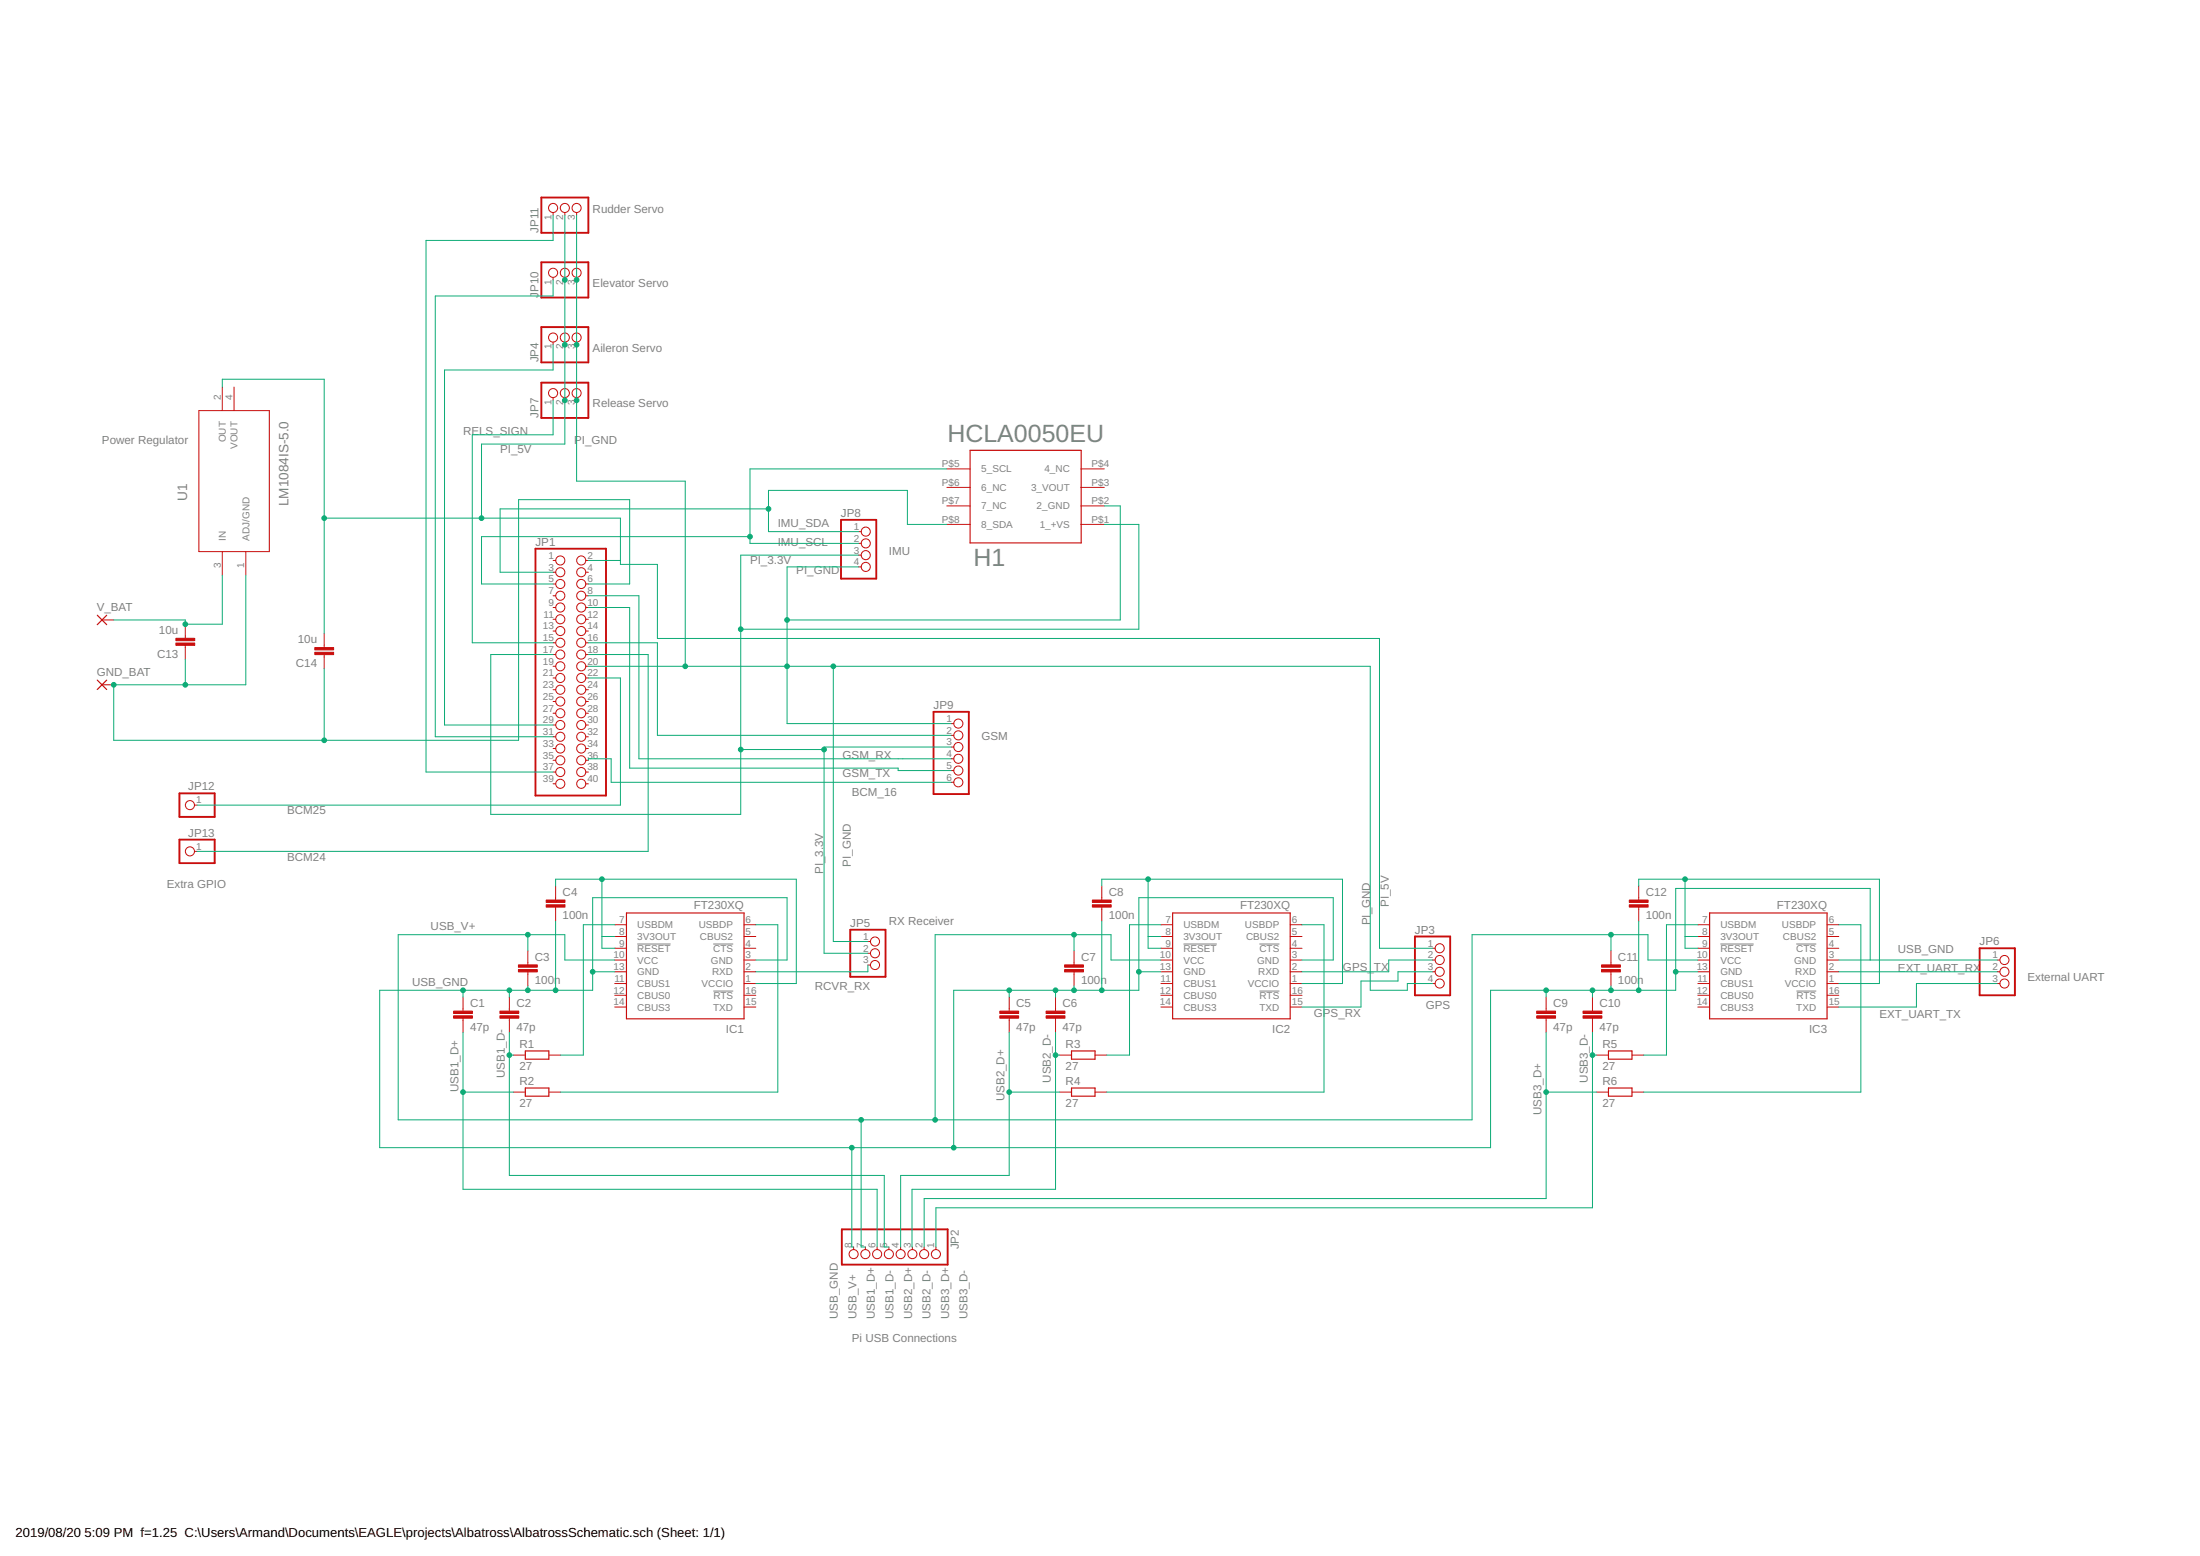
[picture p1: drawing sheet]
<svg xmlns="http://www.w3.org/2000/svg" width="594mm" height="420mm" viewBox="0 0 594 420" stroke-linecap="round" stroke-linejoin="round" font-family="sans-serif">
<path d="M172.1 254.9h9M192.6 254.9h5.4M319.6 254.9h9M340.1 254.9h5.4M464.6 254.9h9M485.1 254.9h5.4M192.6 267.6h5.4M340.1 267.6h5.4M485.1 267.6h5.4" fill="none" stroke="#808080" stroke-width=".27"/>
<g fill="none" stroke="#c90d0c" stroke-width=".27">
<path d="M149.4 57.4v.7M152.5 57.4v.7M155.7 57.4v.7M149.4 74.9v.7M152.5 74.9v.7M155.7 74.9v.7M149.4 92.4v.7M152.5 92.4v.7M155.7 92.4v.7M53.7 110.9h19v38h-19zM60 104.5v6.4M63.2 104.5v6.4"/>
<path d="M149.4 107.4v.7M152.5 107.4v.7M155.7 107.4v.7M255.7 136.6h6.3M255.7 131.6h6.3M255.7 126.6h6.3M291.8 136.6h6.4M291.8 131.6h6.4M291.8 126.6h6.4M60 148.9v6.4M66.4 148.9v6.4M149.4 151.3h.7"/>
<path d="M149.4 154.5h.7M149.4 157.7h.7M158.2 151.3h.7M158.2 154.5h.7M158.2 157.7h.7M231.9 143.6h.7M231.9 146.7h.7M231.9 149.9h.7M231.9 153.1h.7M255.7 141.6h6.3M291.8 141.6h6.4M27.5 167.4h3.2"/>
<path d="M50 168.6v3.8M50 174.3v3.8M87.5 171v3.9M87.5 176.8v3.8M149.4 160.9h.7M149.4 164h.7M149.4 167.2h.7M149.4 170.4h.7M149.4 173.6h.7M149.4 176.7h.7M149.4 179.9h.7M158.2 160.9h.7"/>
<path d="M158.2 164h.7M158.2 167.2h.7M158.2 170.4h.7M158.2 173.6h.7M158.2 176.7h.7M158.2 179.9h.7M27.5 184.9h3.2M149.4 183.1h.7M149.4 186.2h.7M149.4 189.4h.7M149.4 192.6h.7M149.4 195.8h.7"/>
<path d="M149.4 198.9h.7M158.2 183.1h.7M158.2 186.2h.7M158.2 189.4h.7M158.2 192.6h.7M158.2 195.8h.7M158.2 198.9h.7M256.9 195.4h.7M256.9 198.6h.7M52.5 217.4h.7M149.4 202.1h.7M149.4 205.3h.7"/>
<path d="M149.4 208.5h.7M149.4 211.6h.7M158.2 202.1h.7M158.2 205.3h.7M158.2 208.5h.7M158.2 211.6h.7M256.9 201.7h.7M256.9 204.9h.7M256.9 208.1h.7M256.9 211.2h.7M52.5 229.9h.7M150 239.2v3.8"/>
<path d="M297.5 239.2v3.8M442.5 239.2v3.8M142.5 256.7v3.8M150 244.9v3.9M166 259.2h3.2M166 256.1h3.2M166 252.9h3.2M166 249.7h3.2M200.9 259.2h3.2M200.9 256.1h3.2M200.9 252.9h3.2M200.9 249.7h3.2"/>
<path d="M234.4 254.2h.7M234.4 257.4h.7M290 256.7v3.8M297.5 244.9v3.9M313.5 259.2h3.2M313.5 256.1h3.2M313.5 252.9h3.2M313.5 249.7h3.2M348.4 259.2h3.2M348.4 256.1h3.2M348.4 252.9h3.2M348.4 249.7h3.2"/>
<path d="M386.8 259.2h.7M386.8 256.1h.7M435 256.7v3.8M442.5 244.9v3.9M458.5 259.2h3.1M458.5 256.1h3.1M458.5 252.9h3.1M458.5 249.7h3.1M493.4 259.2h3.1M493.4 256.1h3.1M493.4 252.9h3.1M493.4 249.7h3.1"/>
<path d="M539.3 259.2h.7M125 269.2v3.8M125 274.9v3.8M137.5 269.2v3.8M137.5 274.9v3.8M142.5 262.4v3.9M166 271.9h3.2M166 268.8h3.2M166 265.6h3.2M166 262.4h3.2M200.9 271.9h3.2M200.9 268.8h3.2"/>
<path d="M200.9 265.6h3.2M200.9 262.4h3.2M234.4 260.6h.7M272.5 269.2v3.8M272.5 274.9v3.8M285 269.2v3.8M285 274.9v3.8M290 262.4v3.9M313.5 271.9h3.2M313.5 268.8h3.2M313.5 265.6h3.2M313.5 262.4h3.2"/>
<path d="M348.4 271.9h3.2M348.4 268.8h3.2M348.4 265.6h3.2M348.4 262.4h3.2M386.8 265.6h.7M386.8 262.4h.7M417.5 269.2v3.8M417.5 274.9v3.8M430 269.2v3.8M430 274.9v3.8M435 262.4v3.9M458.5 271.9h3.1"/>
<path d="M458.5 268.8h3.1M458.5 265.6h3.1M458.5 262.4h3.1M493.4 271.9h3.1M493.4 268.8h3.1M493.4 265.6h3.1M493.4 262.4h3.1M539.3 265.6h.7M539.3 262.4h.7M138.7 284.9h3.2M138.7 294.9h3.2M148.2 284.9h3.2"/>
<path d="M148.2 294.9h3.2M286.2 284.9h3.1M286.2 294.9h3.1M295.7 284.9h3.2M295.7 294.9h3.2M431.2 284.9h3.1M431.2 294.9h3.1M440.7 284.9h3.2M440.7 294.9h3.2M230.5 336.7v.7M233.7 336.7v.7M236.9 336.7v.7"/>
<path d="M240 336.7v.7M243.2 336.7v.7M246.4 336.7v.7M249.6 336.7v.7M252.7 336.7v.7"/>
<circle cx="149.4" cy="56.2" r="1.23"/>
<circle cx="152.5" cy="56.2" r="1.23"/>
<circle cx="155.7" cy="56.2" r="1.23"/>
<circle cx="149.4" cy="73.7" r="1.23"/>
<circle cx="152.5" cy="73.7" r="1.23"/>
<circle cx="155.7" cy="73.7" r="1.23"/>
<circle cx="149.4" cy="91.1" r="1.23"/>
<circle cx="152.5" cy="91.1" r="1.23"/>
<circle cx="155.7" cy="91.1" r="1.23"/>
<circle cx="149.4" cy="106.2" r="1.23"/>
<circle cx="152.5" cy="106.2" r="1.23"/>
<circle cx="155.7" cy="106.2" r="1.23"/>
<circle cx="151.3" cy="154.5" r="1.23"/>
<circle cx="151.3" cy="157.7" r="1.23"/>
<circle cx="151.3" cy="151.3" r="1.23"/>
<circle cx="157" cy="151.3" r="1.23"/>
<circle cx="157" cy="154.5" r="1.23"/>
<circle cx="157" cy="157.7" r="1.23"/>
<circle cx="233.8" cy="146.7" r="1.23"/>
<circle cx="233.8" cy="149.9" r="1.23"/>
<circle cx="233.8" cy="153.1" r="1.23"/>
<circle cx="233.8" cy="143.6" r="1.23"/>
<circle cx="151.3" cy="167.2" r="1.23"/>
<circle cx="151.3" cy="170.4" r="1.23"/>
<circle cx="151.3" cy="164" r="1.23"/>
<circle cx="151.3" cy="160.9" r="1.23"/>
<circle cx="151.3" cy="173.6" r="1.23"/>
<circle cx="151.3" cy="179.9" r="1.23"/>
<circle cx="151.3" cy="176.7" r="1.23"/>
<circle cx="157" cy="164" r="1.23"/>
<circle cx="157" cy="170.4" r="1.23"/>
<circle cx="157" cy="167.2" r="1.23"/>
<circle cx="157" cy="160.9" r="1.23"/>
<circle cx="157" cy="173.6" r="1.23"/>
<circle cx="157" cy="176.7" r="1.23"/>
<circle cx="157" cy="179.9" r="1.23"/>
<circle cx="151.3" cy="183.1" r="1.23"/>
<circle cx="151.3" cy="186.2" r="1.23"/>
<circle cx="151.3" cy="192.6" r="1.23"/>
<circle cx="151.3" cy="195.8" r="1.23"/>
<circle cx="151.3" cy="198.9" r="1.23"/>
<circle cx="151.3" cy="189.4" r="1.23"/>
<circle cx="157" cy="198.9" r="1.23"/>
<circle cx="157" cy="192.6" r="1.23"/>
<circle cx="157" cy="183.1" r="1.23"/>
<circle cx="157" cy="186.2" r="1.23"/>
<circle cx="157" cy="189.4" r="1.23"/>
<circle cx="157" cy="195.8" r="1.23"/>
<circle cx="258.8" cy="198.6" r="1.23"/>
<circle cx="258.8" cy="195.4" r="1.23"/>
<circle cx="51.3" cy="217.4" r="1.23"/>
<circle cx="151.3" cy="211.6" r="1.23"/>
<circle cx="151.3" cy="208.5" r="1.23"/>
<circle cx="151.3" cy="202.1" r="1.23"/>
<circle cx="151.3" cy="205.3" r="1.23"/>
<circle cx="157" cy="211.6" r="1.23"/>
<circle cx="157" cy="208.5" r="1.23"/>
<circle cx="157" cy="202.1" r="1.23"/>
<circle cx="157" cy="205.3" r="1.23"/>
<circle cx="258.8" cy="204.9" r="1.23"/>
<circle cx="258.8" cy="201.7" r="1.23"/>
<circle cx="258.8" cy="211.2" r="1.23"/>
<circle cx="258.8" cy="208.1" r="1.23"/>
<circle cx="51.3" cy="229.9" r="1.23"/>
<circle cx="236.3" cy="257.4" r="1.23"/>
<circle cx="236.3" cy="254.2" r="1.23"/>
<circle cx="388.8" cy="256.1" r="1.23"/>
<circle cx="388.8" cy="259.2" r="1.23"/>
<circle cx="541.3" cy="259.2" r="1.23"/>
<circle cx="236.3" cy="260.6" r="1.23"/>
<circle cx="388.8" cy="262.4" r="1.23"/>
<circle cx="388.8" cy="265.6" r="1.23"/>
<circle cx="541.3" cy="262.4" r="1.23"/>
<circle cx="541.3" cy="265.6" r="1.23"/>
<circle cx="230.5" cy="338.6" r="1.23"/>
<circle cx="233.7" cy="338.6" r="1.23"/>
<circle cx="236.9" cy="338.6" r="1.23"/>
<circle cx="240" cy="338.6" r="1.23"/>
<circle cx="243.2" cy="338.6" r="1.23"/>
<circle cx="246.4" cy="338.6" r="1.23"/>
<circle cx="249.6" cy="338.6" r="1.23"/>
<circle cx="252.7" cy="338.6" r="1.23"/>
</g>
<g fill="none" stroke="#c90d0c" stroke-width=".32">
<path d="M262 121.6h30v25h-30zM26.3 166.1l2.5 2.6M28.8 166.1l-2.5 2.6M26.3 183.6l2.5 2.6M28.8 183.6l-2.5 2.6M169.2 246.5h31.7v28.6h-31.7zM316.7 246.5h31.7v28.6h-31.7zM461.6 246.5h31.8v28.6h-31.8zM141.9 283.8h6.3v2.2h-6.3zM141.9 293.8h6.3v2.2h-6.3zM289.3 283.8h6.4v2.2h-6.4zM289.3 293.8h6.4v2.2h-6.4z"/>
<path d="M434.3 283.8h6.4v2.2h-6.4zM434.3 293.8h6.4v2.2h-6.4z"/>
</g>
<g fill="#c90d0c" stroke="#c90d0c" stroke-width=".27">
<path d="M122.5 274.3h5.1v.6h-5.1z"/>
<path d="M122.5 273h5.1v.7h-5.1z"/>
<path d="M135 274.3h5.1v.6h-5.1z"/>
<path d="M135 273h5.1v.7h-5.1z"/>
<path d="M140 261.8h5.1v.6h-5.1z"/>
<path d="M140 260.5h5.1v.7h-5.1z"/>
<path d="M147.5 244.3h5.1v.6h-5.1z"/>
<path d="M147.5 243h5.1v.7h-5.1z"/>
<path d="M270 274.3h5.1v.6h-5.1z"/>
<path d="M270 273h5.1v.7h-5.1z"/>
<path d="M282.5 274.3h5.1v.6h-5.1z"/>
<path d="M282.5 273h5.1v.7h-5.1z"/>
<path d="M287.5 261.8h5.1v.6h-5.1z"/>
<path d="M287.5 260.5h5.1v.7h-5.1z"/>
<path d="M295 244.3h5.1v.6h-5.1z"/>
<path d="M295 243h5.1v.7h-5.1z"/>
<path d="M415 274.3h5.1v.6h-5.1z"/>
<path d="M415 273h5.1v.7h-5.1z"/>
<path d="M427.5 274.3h5.1v.6h-5.1z"/>
<path d="M427.5 273h5.1v.7h-5.1z"/>
<path d="M432.5 261.8h5.1v.6h-5.1z"/>
<path d="M432.5 260.5h5.1v.7h-5.1z"/>
<path d="M440 244.3h5.1v.6h-5.1z"/>
<path d="M440 243h5.1v.7h-5.1z"/>
<path d="M47.5 172.4h5.1v.6h-5.1z"/>
<path d="M47.5 173.6h5.1v.7h-5.1z"/>
<path d="M85 174.9h5.1v.6h-5.1z"/>
<path d="M85 176.1h5.1v.7h-5.1z"/>
</g>
<g fill="none" stroke="#c90d0c" stroke-width=".51">
<path d="M146.2 53.3h12.7v9.6h-12.7zM146.2 70.8h12.7v9.5h-12.7zM146.2 88.3h12.7v9.6h-12.7zM146.2 103.3h12.7v9.6h-12.7zM144.6 148.2h19v66.6h-19zM227.1 140.4h9.5v15.9h-9.5zM252.1 192.2h9.5v22.2h-9.5zM48.5 214.2h9.5v6.4h-9.5zM48.5 226.7h9.5v6.4h-9.5zM229.6 251.1h9.5v12.7h-9.5zM382.1 252.9h9.5v15.9h-9.5zM534.6 256.1h9.5v12.7h-9.5z"/>
<path d="M227.3 332h28.6v9.5h-28.6z"/>
</g>
<g fill="none" stroke="#0dab76" stroke-width=".27">
<path d="M149.4 58.1v6.8h-34.4v143.6h34.4M152.5 58.1v61.8h-22.5v20M155.7 58.1v71.8h29.3v50M149.4 75.6v4.3h-31.9v119h31.9M149.4 93.1v6.8h-29.4v95.9h29.4M60 104.5v-2.1h27.5v68.6M149.4 108.1v9.3h-21.9v56.2h21.9M87.5 139.9h80v12.5h10v20h195v83.7h14.3M207.5 137.4h-72.5v17.1h14.4M255.7 126.6h-53.2v20.1h29.4M298.2 136.6h4.3v30.8h-90M60 155.3v13.3h-10v-1.2h-19.3"/>
<path d="M66.4 155.3v29.6h-35.7v15h109.3v-65h30v22.8h-11.1M158.9 151.3h8.6M202.5 144.9h-72.5v12.8h19.4M231.9 153.1h-19.4v42.3h44.4M231.9 149.9h-31.9v70h-67.5v-43.2h16.9M255.7 141.6h-10.7v-9.2h-37.5v11.2h24.4M298.2 141.6h9.3v28.3h-107.5M50 178.1v6.8M158.9 173.6h18.6v25h79.4M158.9 179.9h211.1v87.5h10v-1.8h6.8M158.9 164h11.1v43.4h72.5v.7h14.4M158.9 160.9h13.6v44h84.4"/>
<path d="M158.9 176.7h16.1v53.2h-121.8M225 179.9v74.3h9.4M87.5 180.6v19.3M158.9 183.1h8.6v34.3h-114.3M158.9 205.3v-.4h6.1v6.3h91.9M200 202.4h22.5M256.9 201.7h-34.4v55.7h11.9M150 239.2v-1.8h65v28.2h-10.9M162.5 237.4v18.7h3.5M297.5 239.2v-1.8h65v28.2h-10.9M310 237.4v18.7h3.5M442.5 239.2v-1.8h65v28.2h-11"/>
<path d="M455 237.4v18.7h3.5M142.5 252.4v4.3M150 248.8v18.6M162.5 252.9h3.5M166 259.2h-13.5v-6.8h-45v50h290v-50h47.5v6.8h13.5M166 249.7h-8.5v35.2h-6.1M204.1 259.2h8.4v-16.8h-52.5v25h-57.5v42.5h300v-42.5h50v-27.5h52.5v19.3M204.1 249.7h5.9v45.2h-58.6M290 252.4v4.3M297.5 248.8v18.6M310 252.9h3.5M313.5 249.7h-8.5v35.2h-6.1"/>
<path d="M313.5 259.2h-13.5v-6.8h-47.5v50M351.6 259.2h8.4v-16.8h-52.5v25h-50v42.5M351.6 249.7h5.9v45.2h-58.6M386.8 259.2h-11.8v3.2h-23.4M435 252.4v4.3M442.5 248.8v18.6M455 252.9h3.5M458.5 249.7h-8.5v35.2h-6.1M496.5 249.7h6v45.2h-58.6M496.5 259.2h42.8M125 267.4v1.8M125 278.7v42.4h111.9v15.6"/>
<path d="M137.5 267.4v1.8M137.5 278.7v38.7h101.3v19.3h1.2M142.5 266.3v1.1M160 262.4h6M234.4 260.6v1.8h-30.3M272.5 278.7v38.7h-29.3v19.3M272.5 267.4v1.8M285 278.7v42.4h-38.7l.1 15.6M285 267.4v1.8M290 266.3v1.1M307.5 262.4h6M386.8 262.4h-9.3v2.5h-10v7h-15.9"/>
<path d="M417.5 267.4v1.8M417.5 278.7v44.9h-167.9v13.1M430 267.4v1.8M430 278.7v47.4h-177.3v10.6M435 266.3v1.1M452.5 262.4h6M496.5 262.4h42.8M539.3 265.6h-21.8v6.3h-21M125 294.9h13.7M137.5 284.9h1.2M272.5 294.9h13.7M285 284.9h1.2"/>
<path d="M417.5 294.9h13.7M430 284.9h1.2M230 309.9v26.8h.5M232.5 302.4v34.3h1.2"/>
</g>
<g fill="#0dab76" stroke="#0dab76" stroke-width=".27">
<circle cx="130" cy="139.9" r=".64"/>
<circle cx="87.5" cy="139.9" r=".64"/>
<circle cx="152.5" cy="108.1" r=".64"/>
<circle cx="152.5" cy="93.1" r=".64"/>
<circle cx="152.5" cy="75.6" r=".64"/>
<circle cx="162.5" cy="237.4" r=".64"/>
<circle cx="225" cy="179.9" r=".64"/>
<circle cx="212.5" cy="179.9" r=".64"/>
<circle cx="212.5" cy="167.4" r=".64"/>
<circle cx="185" cy="179.9" r=".64"/>
<circle cx="155.7" cy="108.1" r=".64"/>
<circle cx="155.7" cy="93.1" r=".64"/>
<circle cx="155.7" cy="75.6" r=".64"/>
<circle cx="125" cy="294.9" r=".64"/>
<circle cx="137.5" cy="284.9" r=".64"/>
<circle cx="142.5" cy="252.4" r=".64"/>
<circle cx="290" cy="252.4" r=".64"/>
<circle cx="252.5" cy="302.4" r=".64"/>
<circle cx="435" cy="252.4" r=".64"/>
<circle cx="232.5" cy="302.4" r=".64"/>
<circle cx="307.5" cy="262.4" r=".64"/>
<circle cx="285" cy="267.4" r=".64"/>
<circle cx="290" cy="267.4" r=".64"/>
<circle cx="297.5" cy="267.4" r=".64"/>
<circle cx="272.5" cy="267.4" r=".64"/>
<circle cx="160" cy="262.4" r=".64"/>
<circle cx="125" cy="267.4" r=".64"/>
<circle cx="137.5" cy="267.4" r=".64"/>
<circle cx="142.5" cy="267.4" r=".64"/>
<circle cx="150" cy="267.4" r=".64"/>
<circle cx="257.5" cy="309.9" r=".64"/>
<circle cx="452.5" cy="262.4" r=".64"/>
<circle cx="430" cy="267.4" r=".64"/>
<circle cx="435" cy="267.4" r=".64"/>
<circle cx="442.5" cy="267.4" r=".64"/>
<circle cx="417.5" cy="267.4" r=".64"/>
<circle cx="230" cy="309.9" r=".64"/>
<circle cx="310" cy="237.4" r=".64"/>
<circle cx="272.5" cy="294.9" r=".64"/>
<circle cx="285" cy="284.9" r=".64"/>
<circle cx="455" cy="237.4" r=".64"/>
<circle cx="417.5" cy="294.9" r=".64"/>
<circle cx="430" cy="284.9" r=".64"/>
<circle cx="87.5" cy="199.9" r=".64"/>
<circle cx="30.7" cy="184.9" r=".64"/>
<circle cx="50" cy="184.9" r=".64"/>
<circle cx="202.5" cy="144.9" r=".64"/>
<circle cx="207.5" cy="137.4" r=".64"/>
<circle cx="50" cy="168.6" r=".64"/>
<circle cx="200" cy="202.4" r=".64"/>
<circle cx="200" cy="169.9" r=".64"/>
<circle cx="222.5" cy="202.4" r=".64"/>
</g>
<g font-size="6.7" fill="#808080">
<text x="255.8" y="119.3">HCLA0050EU</text>
<text x="262.9" y="152.7">H1</text>
</g>
<g font-size="3.7" fill="#808080">
<text x="50.5" y="135.3" transform="rotate(-90 50.5 135.3)">U1</text>
<text x="77.9" y="136.7" transform="rotate(-90 77.9 136.7)">LM1084IS-5.0</text>
</g>
<g font-size="3.5">
<text x="4.2" y="415">2019/08/20</text>
<text x="22.9" y="415">5:09 PM f=1.25 C:\Users\Armand\Documents\EAGLE\projects\Albatross\AlbatrossSchematic.sch (Sheet: 1/1)</text>
</g>
<g font-size="3.1" fill="#808080">
<text x="160" y="57.4">Rudder Servo</text>
<text x="145.4" y="62.9" transform="rotate(-90 145.4 62.9)">JP11</text>
<text x="160" y="77.4">Elevator Servo</text>
<text x="145.4" y="80.4" transform="rotate(-90 145.4 80.4)">JP10</text>
<text x="160" y="94.9">Aileron Servo</text>
<text x="145.4" y="97.9" transform="rotate(-90 145.4 97.9)">JP4</text>
<text x="145.4" y="112.9" transform="rotate(-90 145.4 112.9)">JP7</text>
<text x="160" y="109.9">Release Servo</text>
<text x="27.5" y="119.9">Power Regulator</text>
<text x="125" y="117.4">RELS_SIGN</text>
<text x="155" y="119.9">PI_GND</text>
<text x="135" y="122.4">PI_5V</text>
<text x="210" y="142.4">IMU_SDA</text>
<text x="227.1" y="139.6">JP8</text>
<text x="144.6" y="147.4">JP1</text>
<text x="210" y="147.4">IMU_SCL</text>
<text x="240" y="149.9">IMU</text>
<text x="202.5" y="152.4">PI_3.3V</text>
<text x="215" y="154.9">PI_GND</text>
<text x="26.1" y="165.1">V_BAT</text>
<text x="42.9" y="171.3">10u</text>
<text x="80.4" y="173.8">10u</text>
<text x="42.4" y="177.6">C13</text>
<text x="26.1" y="182.6">GND_BAT</text>
<text x="79.9" y="180.1">C14</text>
<text x="252.1" y="191.4">JP9</text>
<text x="265" y="199.9">GSM</text>
<text x="227.5" y="209.9">GSM_TX</text>
<text x="227.5" y="204.9">GSM_RX</text>
<text x="50.8" y="213.4">JP12</text>
<text x="230" y="214.9">BCM_16</text>
<text x="77.5" y="219.9">BCM25</text>
<text x="50.8" y="225.9">JP13</text>
<text x="77.5" y="232.4">BCM24</text>
<text x="45" y="239.9">Extra GPIO</text>
<text x="222.2" y="236" transform="rotate(-90 222.2 236)">PI_3.3V</text>
<text x="229.7" y="234.1" transform="rotate(-90 229.7 234.1)">PI_GND</text>
<text x="151.9" y="241.9">C4</text>
<text x="187.4" y="245.6">FT230XQ</text>
<text x="299.4" y="241.9">C8</text>
<text x="334.8" y="245.6">FT230XQ</text>
<text x="375" y="244.9" transform="rotate(-90 375 244.9)">PI_5V</text>
<text x="444.4" y="241.9">C12</text>
<text x="479.8" y="245.6">FT230XQ</text>
<text x="116.3" y="251.1">USB_V+</text>
<text x="151.9" y="248.3">100n</text>
<text x="229.6" y="250.3">JP5</text>
<text x="240" y="249.9">RX Receiver</text>
<text x="299.4" y="248.3">100n</text>
<text x="370" y="249.9" transform="rotate(-90 370 249.9)">PI_GND</text>
<text x="444.4" y="248.3">100n</text>
<text x="382.1" y="252.1">JP3</text>
<text x="512.5" y="257.4">USB_GND</text>
<text x="534.6" y="255.3">JP6</text>
<text x="144.4" y="259.4">C3</text>
<text x="291.9" y="259.4">C7</text>
<text x="362.7" y="262.1">GPS_TX</text>
<text x="436.9" y="259.4">C11</text>
<text x="512.5" y="262.4">EXT_UART_RX</text>
<text x="111.3" y="266.1">USB_GND</text>
<text x="144.4" y="265.8">100n</text>
<text x="220" y="267.4">RCVR_RX</text>
<text x="291.9" y="265.8">100n</text>
<text x="436.9" y="265.8">100n</text>
<text x="547.5" y="264.9">External UART</text>
<text x="126.9" y="271.9">C1</text>
<text x="139.4" y="271.9">C2</text>
<text x="274.4" y="271.9">C5</text>
<text x="286.9" y="271.9">C6</text>
<text x="354.8" y="274.6">GPS_RX</text>
<text x="385" y="272.4">GPS</text>
<text x="419.4" y="271.9">C9</text>
<text x="431.9" y="271.9">C10</text>
<text x="507.5" y="274.9">EXT_UART_TX</text>
<text x="126.9" y="278.3">47p</text>
<text x="139.4" y="278.3">47p</text>
<text x="196" y="278.9">IC1</text>
<text x="274.4" y="278.3">47p</text>
<text x="286.9" y="278.3">47p</text>
<text x="343.5" y="278.9">IC2</text>
<text x="419.4" y="278.3">47p</text>
<text x="431.9" y="278.3">47p</text>
<text x="488.5" y="278.9">IC3</text>
<text x="140.3" y="283">R1</text>
<text x="287.8" y="283">R3</text>
<text x="432.7" y="283">R5</text>
<text x="136.3" y="291.1" transform="rotate(-90 136.3 291.1)">USB1_D-</text>
<text x="140.3" y="289">27</text>
<text x="140.3" y="293">R2</text>
<text x="283.8" y="292.4" transform="rotate(-90 283.8 292.4)">USB2_D-</text>
<text x="287.8" y="289">27</text>
<text x="287.8" y="293">R4</text>
<text x="428.8" y="292.4" transform="rotate(-90 428.8 292.4)">USB3_D-</text>
<text x="432.7" y="289">27</text>
<text x="432.7" y="293">R6</text>
<text x="123.8" y="294.9" transform="rotate(-90 123.8 294.9)">USB1_D+</text>
<text x="140.3" y="299">27</text>
<text x="271.3" y="297.4" transform="rotate(-90 271.3 297.4)">USB2_D+</text>
<text x="287.8" y="299">27</text>
<text x="432.7" y="299">27</text>
<text x="416.3" y="301.1" transform="rotate(-90 416.3 301.1)">USB3_D+</text>
<text x="258.9" y="337.4" transform="rotate(-90 258.9 337.4)">JP2</text>
<text x="226.3" y="356.1" transform="rotate(-90 226.3 356.1)">USB_GND</text>
<text x="231.3" y="356.1" transform="rotate(-90 231.3 356.1)">USB_V+</text>
<text x="236.3" y="356.1" transform="rotate(-90 236.3 356.1)">USB1_D+</text>
<text x="241.3" y="356.1" transform="rotate(-90 241.3 356.1)">USB1_D-</text>
<text x="246.3" y="356.1" transform="rotate(-90 246.3 356.1)">USB2_D+</text>
<text x="251.3" y="356.1" transform="rotate(-90 251.3 356.1)">USB2_D-</text>
<text x="256.3" y="356.1" transform="rotate(-90 256.3 356.1)">USB3_D+</text>
<text x="261.3" y="356.1" transform="rotate(-90 261.3 356.1)">USB3_D-</text>
<text x="230" y="362.4">Pi USB Connections</text>
</g>
<g font-size="2.7" fill="#808080">
<text x="148.9" y="59.3" transform="rotate(-90 148.9 59.3)">1</text>
<text x="152.1" y="59.3" transform="rotate(-90 152.1 59.3)">2</text>
<text x="155.3" y="59.3" transform="rotate(-90 155.3 59.3)">3</text>
<text x="148.9" y="76.8" transform="rotate(-90 148.9 76.8)">1</text>
<text x="152.1" y="76.8" transform="rotate(-90 152.1 76.8)">2</text>
<text x="155.3" y="76.8" transform="rotate(-90 155.3 76.8)">3</text>
<text x="148.9" y="94.3" transform="rotate(-90 148.9 94.3)">1</text>
<text x="152.1" y="94.3" transform="rotate(-90 152.1 94.3)">2</text>
<text x="155.3" y="94.3" transform="rotate(-90 155.3 94.3)">3</text>
<text x="59.6" y="107.9" transform="rotate(-90 59.6 107.9)">2</text>
<text x="62.8" y="107.9" transform="rotate(-90 62.8 107.9)">4</text>
<text x="148.9" y="109.3" transform="rotate(-90 148.9 109.3)">1</text>
<text x="152.1" y="109.3" transform="rotate(-90 152.1 109.3)">2</text>
<text x="155.3" y="109.3" transform="rotate(-90 155.3 109.3)">3</text>
<text x="61" y="119.5" transform="rotate(-90 61 119.5)">OUT</text>
<text x="64.2" y="121.3" transform="rotate(-90 64.2 121.3)">VOUT</text>
<text x="254.3" y="126.2">P$5</text>
<text x="254.3" y="131.2">P$6</text>
<text x="265" y="127.6">5_SCL</text>
<text x="282" y="127.6">4_NC</text>
<text x="294.8" y="131.2">P$3</text>
<text x="294.8" y="126.2">P$4</text>
<text x="254.3" y="136.2">P$7</text>
<text x="265" y="132.6">6_NC</text>
<text x="265" y="137.6">7_NC</text>
<text x="278.4" y="132.6">3_VOUT</text>
<text x="279.9" y="137.6">2_GND</text>
<text x="294.8" y="136.2">P$2</text>
<text x="230.6" y="143.1">1</text>
<text x="254.3" y="141.2">P$8</text>
<text x="265" y="142.6">8_SDA</text>
<text x="280.8" y="142.6">1_+VS</text>
<text x="294.8" y="141.2">P$1</text>
<text x="61" y="146" transform="rotate(-90 61 146)">IN</text>
<text x="67.3" y="146" transform="rotate(-90 67.3 146)">ADJ/GND</text>
<text x="230.6" y="146.3">2</text>
<text x="230.6" y="149.5">3</text>
<text x="59.6" y="153.4" transform="rotate(-90 59.6 153.4)">3</text>
<text x="65.9" y="153.4" transform="rotate(-90 65.9 153.4)">1</text>
<text x="148.1" y="150.9">1</text>
<text x="148.1" y="154.1">3</text>
<text x="158.6" y="150.9">2</text>
<text x="158.6" y="154.1">4</text>
<text x="230.6" y="152.6">4</text>
<text x="148.1" y="157.2">5</text>
<text x="148.1" y="160.4">7</text>
<text x="158.6" y="157.2">6</text>
<text x="158.6" y="160.4">8</text>
<text x="146.8" y="166.8">11</text>
<text x="148.1" y="163.6">9</text>
<text x="158.6" y="163.6">10</text>
<text x="158.6" y="166.8">12</text>
<text x="146.6" y="169.9">13</text>
<text x="146.6" y="173.1">15</text>
<text x="158.6" y="169.9">14</text>
<text x="158.6" y="173.1">16</text>
<text x="146.6" y="176.3">17</text>
<text x="146.6" y="179.5">19</text>
<text x="158.6" y="176.3">18</text>
<text x="158.6" y="179.5">20</text>
<text x="146.6" y="182.6">21</text>
<text x="146.6" y="185.8">23</text>
<text x="158.6" y="182.6">22</text>
<text x="158.6" y="185.8">24</text>
<text x="146.6" y="189">25</text>
<text x="158.6" y="189">26</text>
<text x="146.6" y="192.2">27</text>
<text x="146.6" y="195.3">29</text>
<text x="158.6" y="192.2">28</text>
<text x="158.6" y="195.3">30</text>
<text x="255.6" y="194.9">1</text>
<text x="146.6" y="198.5">31</text>
<text x="146.6" y="201.7">33</text>
<text x="158.6" y="198.5">32</text>
<text x="158.6" y="201.7">34</text>
<text x="255.6" y="198.1">2</text>
<text x="255.6" y="201.3">3</text>
<text x="146.6" y="204.9">35</text>
<text x="146.6" y="208">37</text>
<text x="158.6" y="204.9">36</text>
<text x="158.6" y="208">38</text>
<text x="255.6" y="204.5">4</text>
<text x="255.6" y="207.6">5</text>
<text x="146.6" y="211.2">39</text>
<text x="158.6" y="211.2">40</text>
<text x="255.6" y="210.8">6</text>
<text x="53" y="217">1</text>
<text x="53" y="229.5">1</text>
<text x="167.2" y="249.3">7</text>
<text x="172.1" y="250.7">USBDM</text>
<text x="188.7" y="250.7">USBDP</text>
<text x="201.3" y="249.3">6</text>
<text x="314.7" y="249.3">7</text>
<text x="319.6" y="250.7">USBDM</text>
<text x="336.2" y="250.7">USBDP</text>
<text x="348.8" y="249.3">6</text>
<text x="459.7" y="249.3">7</text>
<text x="464.6" y="250.7">USBDM</text>
<text x="481.2" y="250.7">USBDP</text>
<text x="493.8" y="249.3">6</text>
<text x="167.2" y="252.4">8</text>
<text x="167.2" y="255.6">9</text>
<text x="172.1" y="253.8">3V3OUT</text>
<text x="172.1" y="257">RESET</text>
<text x="189" y="253.8">CBUS2</text>
<text x="192.6" y="257">CTS</text>
<text x="201.3" y="255.6">4</text>
<text x="201.3" y="252.4">5</text>
<text x="233.1" y="253.8">1</text>
<text x="233.1" y="257">2</text>
<text x="314.7" y="252.4">8</text>
<text x="314.7" y="255.6">9</text>
<text x="319.6" y="253.8">3V3OUT</text>
<text x="319.6" y="257">RESET</text>
<text x="336.5" y="253.8">CBUS2</text>
<text x="340.1" y="257">CTS</text>
<text x="348.8" y="255.6">4</text>
<text x="348.8" y="252.4">5</text>
<text x="385.6" y="255.6">1</text>
<text x="459.7" y="252.4">8</text>
<text x="459.7" y="255.6">9</text>
<text x="464.6" y="253.8">3V3OUT</text>
<text x="464.6" y="257">RESET</text>
<text x="481.5" y="253.8">CBUS2</text>
<text x="485.1" y="257">CTS</text>
<text x="493.8" y="255.6">4</text>
<text x="493.8" y="252.4">5</text>
<text x="165.7" y="258.8">10</text>
<text x="165.7" y="262">13</text>
<text x="172.1" y="260.2">VCC</text>
<text x="172.1" y="263.3">GND</text>
<text x="192" y="260.2">GND</text>
<text x="192.3" y="263.4">RXD</text>
<text x="201.3" y="262">2</text>
<text x="201.3" y="258.8">3</text>
<text x="233.1" y="260.1">3</text>
<text x="313.2" y="258.8">10</text>
<text x="313.2" y="262">13</text>
<text x="319.6" y="260.2">VCC</text>
<text x="319.6" y="263.3">GND</text>
<text x="339.5" y="260.2">GND</text>
<text x="339.8" y="263.4">RXD</text>
<text x="348.8" y="262">2</text>
<text x="348.8" y="258.8">3</text>
<text x="385.6" y="258.8">2</text>
<text x="385.6" y="262">3</text>
<text x="458.2" y="258.8">10</text>
<text x="458.2" y="262">13</text>
<text x="464.6" y="260.2">VCC</text>
<text x="464.6" y="263.3">GND</text>
<text x="484.5" y="260.2">GND</text>
<text x="484.8" y="263.4">RXD</text>
<text x="493.8" y="262">2</text>
<text x="493.8" y="258.8">3</text>
<text x="538.1" y="258.8">1</text>
<text x="538.1" y="262">2</text>
<text x="165.7" y="268.3">12</text>
<text x="165.9" y="265.1">11</text>
<text x="172.1" y="266.5">CBUS1</text>
<text x="172.1" y="269.7">CBUS0</text>
<text x="189.5" y="266.5">VCCIO</text>
<text x="192.6" y="269.7">RTS</text>
<text x="201.3" y="268.3">16</text>
<text x="201.3" y="265.1">1</text>
<text x="313.2" y="268.3">12</text>
<text x="313.4" y="265.1">11</text>
<text x="319.6" y="266.5">CBUS1</text>
<text x="319.6" y="269.7">CBUS0</text>
<text x="336.9" y="266.5">VCCIO</text>
<text x="340.1" y="269.7">RTS</text>
<text x="348.8" y="268.3">16</text>
<text x="348.8" y="265.1">1</text>
<text x="385.6" y="265.1">4</text>
<text x="458.2" y="268.3">12</text>
<text x="458.4" y="265.1">11</text>
<text x="464.6" y="266.5">CBUS1</text>
<text x="464.6" y="269.7">CBUS0</text>
<text x="481.9" y="266.5">VCCIO</text>
<text x="485.1" y="269.7">RTS</text>
<text x="493.8" y="268.3">16</text>
<text x="493.8" y="265.1">1</text>
<text x="538.1" y="265.1">3</text>
<text x="165.7" y="271.5">14</text>
<text x="172.1" y="272.9">CBUS3</text>
<text x="192.6" y="272.9">TXD</text>
<text x="201.3" y="271.5">15</text>
<text x="313.2" y="271.5">14</text>
<text x="319.6" y="272.9">CBUS3</text>
<text x="340.1" y="272.9">TXD</text>
<text x="348.8" y="271.5">15</text>
<text x="458.2" y="271.5">14</text>
<text x="464.6" y="272.9">CBUS3</text>
<text x="485.1" y="272.9">TXD</text>
<text x="493.8" y="271.5">15</text>
<text x="230.1" y="337" transform="rotate(-90 230.1 337)">8</text>
<text x="233.2" y="337" transform="rotate(-90 233.2 337)">7</text>
<text x="236.4" y="337" transform="rotate(-90 236.4 337)">6</text>
<text x="239.6" y="337" transform="rotate(-90 239.6 337)">5</text>
<text x="242.8" y="337" transform="rotate(-90 242.8 337)">4</text>
<text x="245.9" y="337" transform="rotate(-90 245.9 337)">3</text>
<text x="249.1" y="337" transform="rotate(-90 249.1 337)">2</text>
<text x="252.3" y="337" transform="rotate(-90 252.3 337)">1</text>
</g>
</svg>
